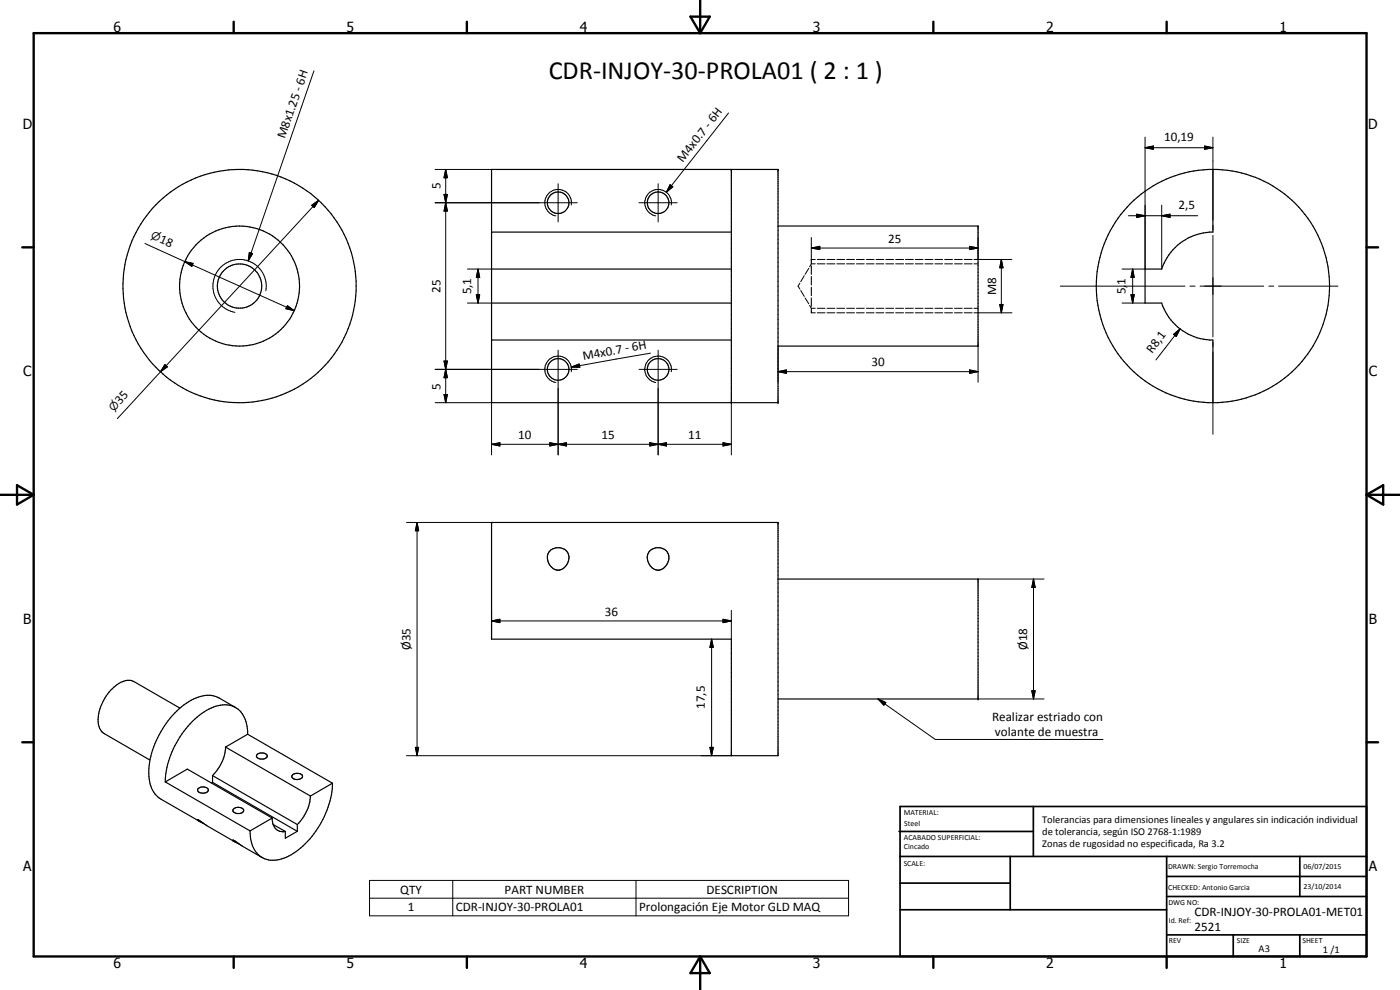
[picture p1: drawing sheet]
<svg xmlns="http://www.w3.org/2000/svg" width="420mm" height="297mm" viewBox="0 0 420 297" stroke-linecap="round" stroke-linejoin="round" font-family="sans-serif">
<g fill="none" stroke="#000" stroke-width=".35">
<path d="M147.5 50.8h86v70h-86zM219.5 50.8v70M364 50.8v18.8a16.2 16.2 0 0 0-15.4 11.1h-4.9v10.2h4.9a16.2 16.2 0 0 0 15.4 11.1v18.8M147.5 69.6h72M233.5 67.8h60v36h-60M147.5 80.7h72M147.5 90.9h72M147.5 102h72M147.5 156.8h86v69.9h-14v-34.9h-72zM165.2 165.1a3.3 3.3 0 0 1 5.5 1.8 3.3 3.3 0 0 1-4.3 3.9 3.7 3.7 0 0 1-1.2-5.7zM195.2 165.1a3.3 3.3 0 0 1 4.7 .2 3.3 3.3 0 0 1-.2 4.7 2.86 2.86 0 0 1-4.9-.8 3.2 3.2 0 0 1 .4-4.1zM233.5 173.7h60v36h-60"/>
<path d="M54 212.5l-13.7-7.9a5.4 5.4 0 0 0-5.6 1.2 13.7 13.7 0 0 0-5.1 11.8l.7 1.7 .6 .6 14.1 8.1M70.7 212.3l-4.9-2.9a8.9 8.9 0 0 0-9.1 1.1 27.4 27.4 0 0 0-12 21.7 8.5 8.5 0 0 0 3.6 7.6l11.5 6.6M49.6 234.6l6.6-3.8 25.5 14.6M49.6 234.6l25.4 14.7M59.5 236.6a2.1 2.1 0 0 1 3 .3 1.77 1.77 0 0 1-1.5 1.1 1.77 1.77 0 0 1-1.7-.9zM63.8 234.7l-.4 .2M63.8 234.7l25.4 14.7M63.8 232.7v2M63.8 232.7l25.4 14.7M67.7 224.2l25.5 14.6M67.7 224.2a12.5 12.5 0 0 1-3.9 8.5M74.3 220.3l25.5 14.7"/>
<path d="M74.3 220.3l-6.6 3.9M74.3 220.3a8.4 8.4 0 0 0-4.4-8.4 10 10 0 0 0-9.4 2.2 27.9 27.9 0 0 0-10.9 20.5M77.2 226.4a2.2 2.2 0 0 1 2.8 0l.1 .1a.95 .95 0 0 1-.2 1 .95 .95 0 0 1-1 .3 1.3 1.3 0 0 1-1.9-1.2zM87.9 232.4a1.89 1.89 0 0 1 2.9 .6 1.9 1.9 0 0 1-3.2 0zM93.2 238.8a12.7 12.7 0 0 1-4 8.6M99.8 235l-6.6 3.8M99.8 235a26.8 26.8 0 0 1-13.8 22.2 7.2 7.2 0 0 1-8.9-1.3 9.4 9.4 0 0 1-2.1-6.6M59.3 246l1.9 1.1M59.3 246h.1M61.2 247.1l9.2 5.5M70 242.9a2.1 2.1 0 0 1 3.1 .1 1.64 1.64 0 0 1-2.7 .8l-.5-.4zM71.5 253.1l.3 .1"/>
<path d="M71.6 253.1l-1.7-1 1.9 1.1M71.8 253.2l6.9 4.1M81.7 245.4a3.4 3.4 0 0 0 3.9 4.1M81.7 245.4l-6.7 3.9M82 247.4l3.6 2.1M89.2 249.4l-3.6 2.1v-2M89.2 247.4v2"/>
<circle cx="167.5" cy="60.8" r="3.2"/>
<circle cx="197.5" cy="60.9" r="3.2"/>
<circle cx="71.9" cy="85.8" r="6.6"/>
<circle cx="71.9" cy="85.8" r="18"/>
<circle cx="71.9" cy="85.8" r="35"/>
<circle cx="364" cy="85.8" r="35"/>
<circle cx="167.5" cy="110.8" r="3.2"/>
<circle cx="197.5" cy="110.8" r="3.2"/>
</g>
<g fill="none" stroke="#000" stroke-width=".3">
<path d="M94.2 21.3l-19.7 57M218.6 33.9l-18.6 23.8M130.6 50.8h16.9M133.3 58.3h1l-.5 2.5zM133.3 58.3l1 5h-1l1-5zM133.8 50.8l.5 2.5h-1zM133.8 50.8v70M167.5 55.1v11.5M197.5 55.1v11.5M201.1 55.4l.8 .6-1.9 1.7zM343.7 44.3l2.4-.5v1zM343.7 41.1v39.6h-6.9"/>
<path d="M343.7 44.3h20.3M361.5 43.8l2.5 .5-2.5 .5zM364 41.1v25M43.5 73.1l11.9 5.4M55.4 78.5l2.5 .5-.3 .9zM55.4 78.5l32.9 14.7M74.8 75.7l1 .4-1.3 2.2zM93.5 61.6l2.1-1.5-1.3 2.2zM95.6 60.1l-47.4 51.4M130.6 60.8h42.7M133.8 60.8l.5 2.5h-1zM171.4 61.5a4 4 0 0 0-3.2-4.6 4 4 0 0 0-4.6 3.3 4 4 0 0 0 3.2 4.6"/>
<path d="M191.8 60.8h11.4M201.5 61.5a4 4 0 0 0-3.3-4.6 4 4 0 0 0-4.6 3.2 4 4 0 0 0 3.2 4.7M243.5 74.4l2.5-.5v1zM243.5 77.9h.1M243.5 79.2l-.5 .9M243.5 79.2h1.2M243.5 77.9h1.2M243.5 71.2v7.9M243.5 79.8v2.5M243.5 74.4h50M245.3 79.2h2.3M245.3 77.9h2.3"/>
<path d="M248.2 79.2h2.4M248.2 77.9h2.4M251.2 79.2h2.3M251.2 77.9h2.3M254.1 79.2h2.3M254.1 77.9h2.3M257 79.2h2.4M257 77.9h2.4M260 79.2h2.3M260 77.9h2.3M262.9 79.2h2.3M262.9 77.9h2.3"/>
<path d="M265.8 79.2h2.4M265.8 77.9h2.4M268.8 79.2h2.4M268.8 77.9h2.4M271.7 79.2h2.4M271.7 77.9h2.4M274.7 79.2h2.3M274.7 77.9h2.3M277.6 79.2h2.4M277.6 77.9h2.4M280.6 79.2h2.3M280.6 77.9h2.3"/>
<path d="M283.5 79.2h2.4M283.5 77.9h2.4M286.5 79.2h2.3M286.5 77.9h2.3M289.4 79.2h2.3M289.4 77.9h2.3M291 73.9l2.5 .5-2.5 .5zM292.3 79.2h1.2M292.3 77.9h11.4M293.5 71.2v6.7M300.5 77.9l.5 2.4h-1zM300.5 77.9v16"/>
<path d="M338.7 64.7h20.7M341.2 64.3l2.5 .4-2.5 .5zM348.6 64.7l2.5-.4v.9zM348.6 61.6v19.1M364 67.6v1.5M364 70.6v30.5M79.8 87.2a8 8 0 0 0-6.5-9.2 8 8 0 0 0-9.3 6.4 8 8 0 0 0 6.5 9.3M86.3 91.7l2 1.5-2.5-.6zM140.3 90.9h7.2M140.3 80.7h7.2M142.9 88.4h1.1l-.5 2.5zM143.5 80.7l.5 2.5h-1.1z"/>
<path d="M143.5 80.7v10.2M240.1 85l-.6 .9 .6 .8M240.3 87.2l1.1 1.7M241.4 82.7l-1.1 1.8M241.6 89.4l1.1 1.7M242.7 80.5l-1.1 1.8M243 91.6l.5 .9h1.2M243.5 92.6v1.3h1.2M243.5 83v2.5M243.5 86.1v2.6M243.5 89.4v2.5M245.3 92.5h2.3"/>
<path d="M245.3 93.9h2.3M248.2 92.5h2.4M248.2 93.9h2.4M251.2 92.5h2.3M251.2 93.9h2.3M254.1 92.5h2.3M254.1 93.9h2.3M257 92.5h2.4M257 93.9h2.4M260 92.5h2.3M260 93.9h2.3M262.9 92.5h2.3"/>
<path d="M262.9 93.9h2.3M265.8 92.5h2.4M265.8 93.9h2.4M268.8 92.5h2.4M268.8 93.9h2.4M271.7 92.5h2.4M271.7 93.9h2.4M274.7 92.5h2.3M274.7 93.9h2.3M277.6 92.5h2.4M277.6 93.9h2.4M280.6 92.5h2.3"/>
<path d="M280.6 93.9h2.3M283.5 92.5h2.4M283.5 93.9h2.4M286.5 92.5h2.3M286.5 93.9h2.3M289.4 92.5h2.3M289.4 93.9h2.3M292.3 92.5h1.2M292.3 93.9h11.4M300 91.4h1l-.5 2.5zM318.2 85.9h37.4M336.8 90.9h6.9"/>
<path d="M339.4 88.4h1l-.5 2.5zM339.9 80.7l.5 2.5h-1zM339.9 80.7v10.2M354.1 98.7l-7.2 9.3M357.2 85.9h1.4M360.2 85.9h19.1M380.8 85.9h1.5M383.7 85.9h17.8M48.2 111.5l-13 14.1M49.5 109.4l.7 .7-2 1.4zM130.6 110.8h42.7M133.3 108.3h1l-.5 2.5z"/>
<path d="M133.3 118.4h1l-.5 2.4zM133.3 108.3l1 5h-1l1-5zM133.8 110.8l.5 2.5h-1zM167.5 105.1v31.4M171.4 110.2l2.4-1 .2 1zM171.4 110.1v1.4M171.4 110.1a4 4 0 0 0-6.7-2.1 4 4 0 0 0 2.1 6.8M191.8 110.8h11.4M195.2 106l-23.8 4.2M197.5 105.1v31.4M201.5 111.5a4 4 0 0 0-3.3-4.6 4 4 0 0 0-4.6 3.2 4 4 0 0 0 3.2 4.7M233.5 111.5l2.5-.5v1z"/>
<path d="M233.5 111.5h60M233.5 103.8v10.9M291 111l2.5 .5-2.5 .5zM293.5 103.8v10.9M352.2 100.3l1.9-1.6-1.1 2.3zM364 102.6v1.5M364 105.6v24.7M130.6 120.8h16.9v15.7M147.5 133.3l2.5-.5v1zM147.5 133.3h72M165 132.8l2.5 .5-2.5 .5zM167.5 133.3l2.5-.5v1z"/>
<path d="M195 132.8l2.5 .5-2.5 .5zM197.5 133.3l2.5-.5v1zM217 132.8l2.5 .5-2.5 .5zM219.5 120.8v15.7M122 156.8h25.5M125.2 156.8l.4 2.5h-.9zM125.2 156.8v69.9M293.5 173.7h19.8M310.2 173.7l.5 2.6h-1zM310.2 173.7v36M147.5 186.3l2.5-.5v1zM147.5 186.3h72"/>
<path d="M147.5 183.1v8.7M213.6 191.8l.5 2.4h-1zM213.6 191.8v34.9M217 185.8l2.5 .5-2.5 .5zM219.5 183.1v8.7M263.5 209.7l2.3 1.1-.6 .8zM263.5 209.7l17.2 12.2h50.3M293.5 209.7h19.8M309.7 207.3h1l-.5 2.4zM122 226.7h97.5M124.7 224.2h.9l-.4 2.5zM213.1 224.2h1l-.5 2.5z"/>
<path d="M110.9 264.2h143.8v10.6h-143.8zM110.9 269.5h143.8M135.9 264.2v10.6M190.9 264.2v10.6"/>
</g>
<g fill="#000">
<circle cx="219.5" cy="50.8" r=".18"/>
<circle cx="233.5" cy="50.8" r=".18"/>
<circle cx="147.5" cy="69.6" r=".18"/>
<circle cx="147.5" cy="102" r=".18"/>
<circle cx="219.5" cy="120.8" r=".18"/>
<circle cx="233.5" cy="120.8" r=".18"/>
<circle cx="147.5" cy="156.8" r=".18"/>
<circle cx="233.5" cy="156.8" r=".18"/>
<circle cx="293.5" cy="209.7" r=".18"/>
<circle cx="69.9" cy="252.1" r=".18"/>
</g>
<g fill="none" stroke="#000" stroke-width=".71">
<path d="M10.1 9.9h400v277.1h-400zM70.1 6.5v3.4M140.1 6.5v3.4M207.2 5h5.8l-2.9 4.9zM210.1 0v9.9M280.1 6.5v3.4M350.1 6.5v3.4M6.7 74.2h3.4M410.1 74.2h3.5M.1 148.5h10M5.1 145.6l5 2.9-5 2.9zM410.1 148.5h10"/>
<path d="M410.1 148.5l5-2.9v5.8zM6.7 222.7h3.4M410.1 222.7h3.5M70.1 287v3.4M140.1 287v3.4M210.1 287v10M210.1 287l2.9 5h-5.8zM280.1 287v3.4M350.1 287v3.4"/>
</g>
<g fill="none" stroke="#000" stroke-width=".51">
<path d="M269.8 249.5h40.3M270.1 242h140v45h-140zM270.1 257h140M303.2 257v16M310.1 242v15M350.1 257v30M390.1 257v12M270.1 265h33.1M270.1 273h80M350.1 269h60M350.1 263h60M350.1 280.5h60"/>
<path d="M370.1 280.5v6.5M390.1 280.5v6.5"/>
</g>
<g fill="#000">
<path d="M133.3 58.3h1l-.5 2.5zM133.8 50.8l.5 2.5h-1zM201.1 55.4l.8 .6-1.9 1.7zM343.7 44.3l2.4-.5v1zM361.5 43.8l2.5 .5-2.5 .5zM55.4 78.5l2.5 .5-.3 .9zM74.8 75.7l1 .4-1.3 2.2zM93.5 61.6l2.1-1.5-1.3 2.2zM133.8 60.8l.5 2.5h-1zM243.5 74.4l2.5-.5v1zM291 73.9l2.5 .5-2.5 .5zM341.2 64.3l2.5 .4-2.5 .5z"/>
<path d="M348.6 64.7l2.5-.4v.9zM86.3 91.7l2 1.5-2.5-.6zM142.9 88.4h1.1l-.5 2.5zM143.5 80.7l.5 2.5h-1.1zM300 91.4h1l-.5 2.5zM300.5 77.9l.5 2.4h-1zM339.4 88.4h1l-.5 2.5zM339.9 80.7l.5 2.5h-1zM49.5 109.4l.7 .7-2 1.4zM133.3 108.3h1l-.5 2.5zM133.3 118.4h1l-.5 2.4zM133.8 110.8l.5 2.5h-1z"/>
<path d="M171.4 110.2l2.4-1 .2 1zM233.5 111.5l2.5-.5v1zM291 111l2.5 .5-2.5 .5zM352.2 100.3l1.9-1.6-1.1 2.3zM147.5 133.3l2.5-.5v1zM165 132.8l2.5 .5-2.5 .5zM167.5 133.3l2.5-.5v1zM195 132.8l2.5 .5-2.5 .5zM197.5 133.3l2.5-.5v1zM217 132.8l2.5 .5-2.5 .5zM125.2 156.8l.4 2.5h-.9zM310.2 173.7l.5 2.6h-1z"/>
<path d="M147.5 186.3l2.5-.5v1zM213.6 191.8l.5 2.4h-1zM217 185.8l2.5 .5-2.5 .5zM263.5 209.7l2.3 1.1-.6 .8zM309.7 207.3h1l-.5 2.4zM124.7 224.2h.9l-.4 2.5zM213.1 224.2h1l-.5 2.5z"/>
</g>
<text font-size="7.9" x="164.7" y="23.7">CDR-INJOY-30-PROLA01 ( 2 : 1 )</text>
<g font-size="4.2">
<text x="34" y="9.6">6</text>
<text x="104" y="9.6">5</text>
<text x="174" y="9.6">4</text>
<text x="244" y="9.6">3</text>
<text x="314" y="9.6">2</text>
<text x="384" y="9.6">1</text>
<text x="6.8" y="38.7">D</text>
<text x="410.6" y="38.7">D</text>
<text x="7" y="112.9">C</text>
<text x="410.8" y="112.9">C</text>
<text x="7" y="187.1">B</text>
<text x="410.8" y="187.1">B</text>
<text x="7" y="261.4">A</text>
<text x="410.8" y="261.4">A</text>
<text x="34" y="290.4">6</text>
<text x="104" y="290.4">5</text>
<text x="174" y="290.4">4</text>
<text x="244" y="290.4">3</text>
<text x="314" y="290.4">2</text>
<text x="384" y="290.4">1</text>
</g>
<g font-size="3.9">
<text x="85.5" y="41.8" transform="rotate(-71 85.5 41.8)">M8x1.25 - 6H</text>
<text x="349.4" y="42.2">10,19</text>
<text x="204.9" y="48.9" transform="rotate(-52 204.9 48.9)">M4x0.7 - 6H</text>
<text x="132.2" y="56.9" transform="rotate(-90 132.2 56.9)">5</text>
<text x="353.7" y="62.7">2,5</text>
<text x="47.7" y="72.6" transform="rotate(24 47.7 72.6)">18</text>
<text x="266.5" y="72.9">25</text>
<text x="132.2" y="87.8" transform="rotate(-90 132.2 87.8)">25</text>
<text x="141.4" y="88.3" transform="rotate(-90 141.4 88.3)">5,1</text>
<text x="298.9" y="88.6" transform="rotate(-90 298.9 88.6)">M8</text>
<text x="337.8" y="88.3" transform="rotate(-90 337.8 88.3)">5,</text>
<text x="337.8" y="85.4" transform="rotate(-90 337.8 85.4)">1</text>
<text x="175.1" y="107.9" transform="rotate(-10 175.1 107.9)">M4x0.7 - 6H</text>
<text x="345.8" y="106.2" transform="rotate(-52 345.8 106.2)">R8,1</text>
<text x="261.5" y="109.9">30</text>
<text x="132.2" y="116.9" transform="rotate(-90 132.2 116.9)">5</text>
<text x="36.1" y="121.6" transform="rotate(-47 36.1 121.6)">35</text>
<text x="155.5" y="131.8">10</text>
<text x="180.5" y="131.8">15</text>
<text x="206.5" y="131.8">11</text>
<text x="181.6" y="184.8">36</text>
<text x="123.2" y="195.1" transform="rotate(-90 123.2 195.1)">Ø35</text>
<text x="308.2" y="195.1" transform="rotate(-90 308.2 195.1)">Ø18</text>
<text x="211.5" y="212.7" transform="rotate(-90 211.5 212.7)">17,5</text>
<text x="297.7" y="216.3">Realizar estriado con</text>
<text x="298.6" y="220.9">volante de muestra</text>
<text x="120.1" y="268.1">QTY</text>
<text x="151.5" y="268.1">PART NUMBER</text>
<text x="212" y="268.1">DESCRIPTION</text>
<text x="122.4" y="273.4">1</text>
<text x="136.8" y="273.4">CDR-INJOY-30-PROLA01</text>
<text x="191.8" y="273.5">Prolongación Eje Motor GLD MAQ</text>
<text x="358.5" y="275">CDR-INJOY-30-PROLA01-MET01</text>
<text x="358.5" y="279.4">2521</text>
</g>
<g font-size="3.3">
<text x="45.1" y="71.5" transform="rotate(24 45.1 71.5)">n</text>
<text x="34.2" y="123.6" transform="rotate(-47 34.2 123.6)">n</text>
</g>
<g font-size="3.1">
<text x="312.7" y="246.8">Tolerancias para dimensiones lineales y angulares sin indicación individual</text>
<text x="312.7" y="250.4">de tolerancia, según ISO 2768-1:1989</text>
<text x="312.7" y="254">Zonas de rugosidad no especificada, Ra 3.2</text>
<text x="377.7" y="285.6">A3</text>
<text x="397" y="285.9">1 /1</text>
</g>
<g font-size="2.4">
<text x="271.2" y="244.4">MATERIAL:</text>
<text x="271.3" y="252">ACABADO SUPERFICIAL:</text>
<text x="271.4" y="247.9">Steel</text>
<text x="271.3" y="254.6">Cincado</text>
<text x="271.2" y="259.7">SCALE:</text>
<text x="350.6" y="260.8">DRAWN: Sergio Torremocha</text>
<text x="391.2" y="260.6">06/07/2015</text>
<text x="350.6" y="267">CHECKED: Antonio Garcia</text>
<text x="391.2" y="266.7">23/10/2014</text>
<text x="350.6" y="271.4">DWG NO:</text>
<text x="350.8" y="276.9">Id. Ref:</text>
<text x="350.8" y="282.8">REV</text>
<text x="371.2" y="282.9">SIZE</text>
<text x="390.9" y="282.9">SHEET</text>
</g>
</svg>
